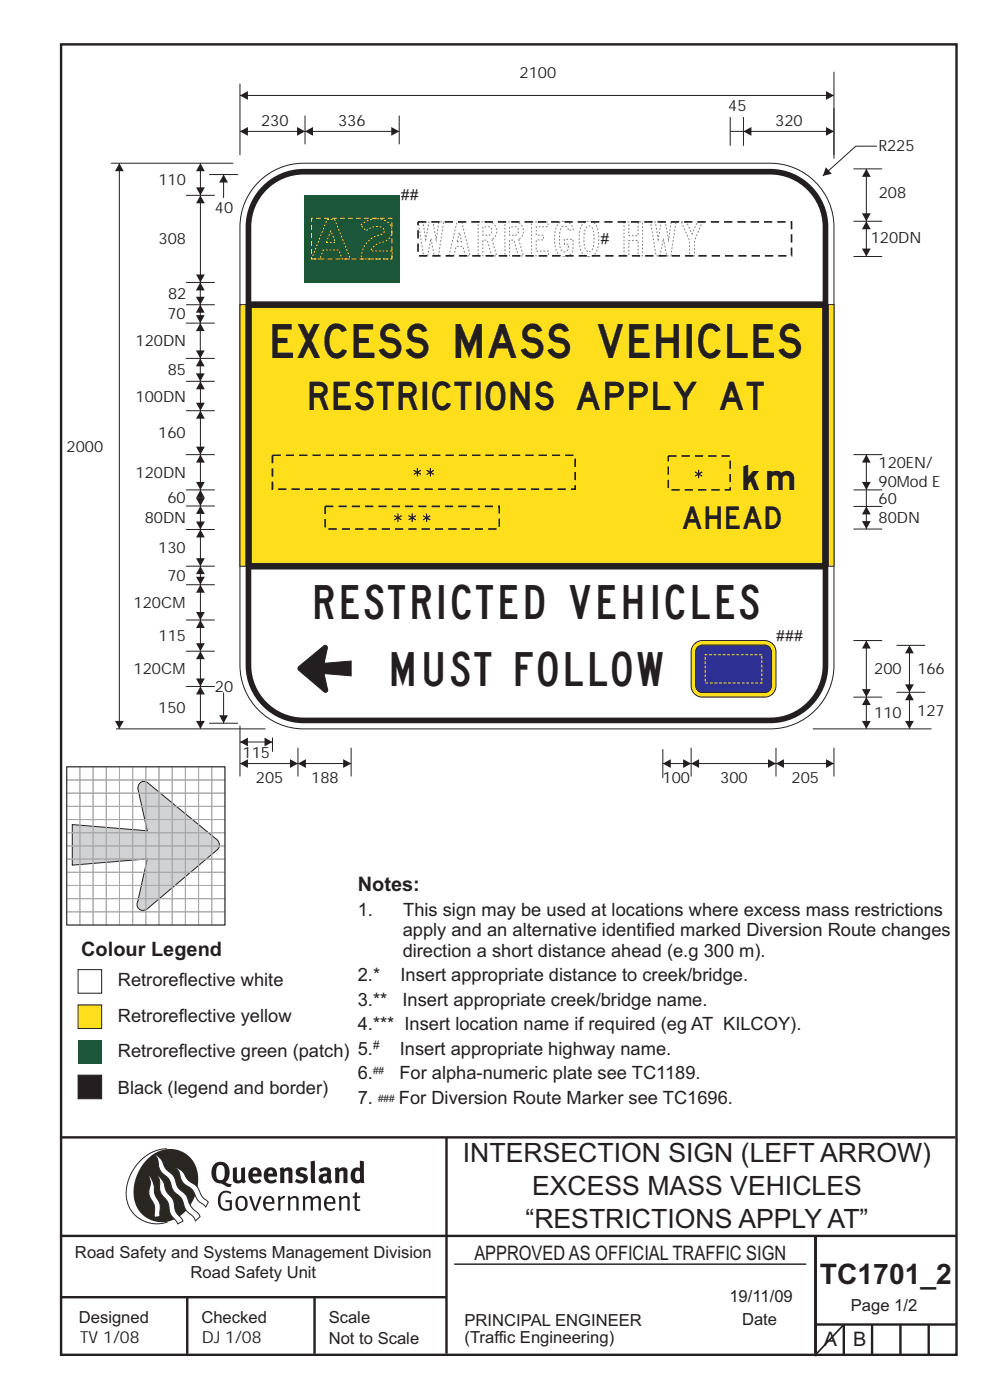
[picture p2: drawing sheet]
<svg xmlns="http://www.w3.org/2000/svg" width="210mm" height="297mm" viewBox="0 0 210 297" stroke-linecap="round" stroke-linejoin="round" font-family="sans-serif">
<g fill="none" stroke="#231f20" stroke-width=".51">
<path d="M13 9.4h189.9v278h-189.9zM12.7 241.3h190M94.7 241.4v45.8M12.7 275.2h82M12.7 262.2h190.1M39.7 275.2v12M66.7 275.2v12M173 262.1v25.6M173 281h30M179 281v6.4M185 281v6.4M191 281v6.4"/>
<path d="M197 281v6.4"/>
</g>
<path d="M96.4 268.2h74.6" fill="none" stroke="#231f20" stroke-width=".21"/>
<path d="M35.4 243.7a9.5 9.5 0 0 0-8.6 10.4 6.5 6.5 0 0 0 8.8 5.1" fill="none" stroke="#2a2723" stroke-width=".21"/>
<path d="M31.3 245.9a6.1 6.1 0 0 1 7.3-1.6 6.1 6.1 0 0 1 3.4 6.6 8.8 8.8 0 0 1-7.2 8.4 6.1 6.1 0 0 1-6.4-7.5 10.5 10.5 0 0 1 2.9-5.9z" fill-rule="evenodd" fill="#2a2723"/>
<g fill="#fff" stroke="#2a2723" stroke-width=".21">
<path d="M31.6 249.3l.3 .3 .6 1.2 .4 2.6 1 2 .1 2.7-1.2 .1-.1-2.4-.9-1.8-.2-.7 .3-2.4z" fill-rule="evenodd"/>
<path d="M37.2 247.7l.5 .1 .9 .6 1.3 1.9 1.9 1.5 1.1 2.1 1.3 1.2-.6 1-1.6-1.5-1.2-2.2-2-1.5-.5-.9-.4-1.5z" fill-rule="evenodd"/>
<path d="M32.8 244.9l.4 .1 .9 .8 1 2.1 1.7 1.5 1 2.5 1.6 1.6 1.2 2.5 1.6 1.6 .2 .5-.9 .9-.5-.9-1.6-1.5-1-2.4-1.7-1.7-.9-2.4-1.8-1.7-.3-.9-.3-1.6z" fill-rule="evenodd"/>
<path d="M33.4 249.4l.5 .3 .7 .9 .7 2.1 1.5 1.9 .5 2.5 1.5 1.8v.1l-1.1 .6-1.6-2.1-.6-2.5-1.4-1.9-.3-1v-1.6z" fill-rule="evenodd"/>
</g>
<g fill="#231f20">
<path d="M46.8 253.1l.5-.4 .7-.1 .6 .1 .5 .3-.2 .3-.9-.3-.8 .2-.3 .7-.1 1.1 .1 .6 .3 .5 .5 .3h.6l.4-.1v-1.3h-.8l-.1-.4h1.4v2l-.7 .2-.8 .1-.6-.3-.5-.4-.3-.8-.1-1 .2-.7z" fill-rule="evenodd"/>
<path d="M50.7 254.3l.7-.2 .5 .5 .1 1.2-.2 .4-.3 .2h-.5l-.4-.3-.2-1.1zM50.4 254l-.5 1.1 .3 1.2 .7 .5 1-.1 .4-.4 .2-.5v-.8l-.2-.7-.3-.4-.5-.2h-.6z" fill-rule="evenodd"/>
<path d="M52.8 253.8l.5-.1 .9 2.6 .8-2.5h.5l-1.1 3h-.5z" fill-rule="evenodd"/>
<path d="M56.6 254.2l.4-.1 .4 .1 .2 .3 .1 .5h-1.4zM56.2 254l-.4 1v.7l.3 .6 .4 .4 .5 .2 1.1-.3 .1-.1-.2-.3-.6 .3-.7-.2-.3-.2-.1-.6v-.1h1.9l-.2-1.2-.8-.5-.5 .1z" fill-rule="evenodd"/>
<path d="M58.9 253.8l.5-.1 .1 .5 .4-.4 .6-.1-.2 .5-.4 .1-.4 .3v2.2h-.5z" fill-rule="evenodd"/>
<path d="M61 253.8l.5-.1a.24 .24 0 0 0 .1 .4 .24 .24 0 0 0 .3-.2l.8-.2 .6 .5v2.6h-.4l-.1-2.3-.1-.3-.3-.1-.8 .5v2.2h-.5z" fill-rule="evenodd"/>
<path d="M64.2 253.8l.4-.1a.23 .23 0 0 0 .2 .4 .23 .23 0 0 0 .3-.2l.5-.2 .6 .2a.23 .23 0 0 0 .2 .2 .23 .23 0 0 0 .2-.1l.8-.3 .6 .4 .1 2.7h-.5v-2.3l-.1-.3-.3-.1-.8 .5v2.2h-.5v-2.3l-.1-.3-.3-.1-.8 .4v2.3h-.4z" fill-rule="evenodd"/>
<path d="M69.5 254.2l.5-.1 .4 .1 .3 .8h-1.4zM69.2 254l-.5 1 .1 .7 .2 .6 .4 .4 .4 .2 1.1-.3 .2-.1-.2-.3-.6 .3-.7-.2-.3-.4v-.5h1.9l-.2-1.2-.4-.3-.5-.2-.5 .1z" fill-rule="evenodd"/>
<path d="M71.8 253.8l.5-.1a.24 .24 0 0 0 .1 .4 .24 .24 0 0 0 .4-.2l.7-.2 .6 .5 .1 2.6h-.5v-2.3l-.1-.3-.3-.1-.9 .5v2.2h-.4z" fill-rule="evenodd"/>
<path d="M75.3 253l.5-.1-.1 .9h.8l-.2 .3h-.6v2.2l.2 .2h.5v.3l-.2 .1-.6-.1-.4-.3v-2.4h-.4v-.3h.4z" fill-rule="evenodd"/>
<path d="M46.2 247.4l.4-.2h.4l.6 .6v1.8l-.2 .5-.3 .2h-.8l-.3-.6-.1-1.5zM45.5 246.9l-.4 .7-.2 .8v1l.3 .9 .7 .6 1 .2 1.6 .7 .4-.1 .3-.5h-.6l-.8-.4 .7-1 .2-1.5a1.91 1.91 0 0 0-1.1-1.7 1.91 1.91 0 0 0-2.1 .3z" fill-rule="evenodd"/>
<path d="M49.4 247.8l.8-.2 .1 2.5 .1 .2 .3 .1 .5-.3v-2.3l.8-.2v2.6l.2 .5-.7 .3a.39 .39 0 0 0-.7 0h-.8l-.5-.4z" fill-rule="evenodd"/>
<path d="M53.8 248.4l.3-.1h.3l.2 .7h-1zM53.1 248l-.3 .5-.1 .8v.7l.4 .6 .5 .4 .6 .1 .7-.1 .6-.4-.4-.5-.4 .3h-.5l-.4-.2-.2-.3v-.3h1.9l-.1-1-.3-.6-1-.4-.5 .1z" fill-rule="evenodd"/>
<path d="M57.1 248.4l.2-.1h.4l.2 .7h-1zM56.4 248l-.3 .6-.2 .8 .2 .7 .3 .5 .5 .4 .6 .1 .6-.1 .6-.4-.3-.5-.6 .3h-.5l-.4-.6v-.2h1.9l-.1-1-.3-.6-.5-.3-.5-.1-.5 .1z" fill-rule="evenodd"/>
<path d="M59.3 247.8l.8-.2 .1 .4 1-.4 .7 .3 .1 .5v2.6h-.8v-2.3l-.3-.3-.6 .3v2.3h-.9z" fill-rule="evenodd"/>
<path d="M63 248l.9-.4 1.3 .3-.3 .6-.9-.2-.3 .2 .1 .3 1 .3 .4 .4v.8l-.4 .6-1.1 .2-1.1-.4 .3-.6 1 .3h.3l.2-.3-.1-.3-1-.3-.4-.3-.2-.6z" fill-rule="evenodd"/>
<path d="M68.6 249.7l.7-.2v.7l-.3 .3-.3-.1-.2-.3zM67.7 248.1l.3 .6 .8-.4 .5 .2a.35 .35 0 0 1 0 .5 .35 .35 0 0 1-.5 0l-1 .4-.2 .9 .2 .4 .3 .3h1.1a.49 .49 0 0 1 .8 .2l.5-.6-.3-.4v-1.7l-.2-.5-.4-.3-.6-.1z" fill-rule="evenodd"/>
<path d="M71 247.8l.8-.2 .1 .4 1-.4 .6 .3 .2 .5v2.6h-.8v-2.3l-.3-.3-.6 .3v2.3h-.9z" fill-rule="evenodd"/>
<path d="M75.6 248.5l.3-.1 .4 .2v1.5l-.3 .2-.4-.1-.2-.3v-.9zM76.3 246.2v1.3a.19 .19 0 0 1 0 .3 .19 .19 0 0 1-.3-.1l-.8 .1-.6 .5-.2 .9 .1 1 .3 .5 .6 .3h.6l.5-.2v.2h.8l-.1-4.6z" fill-rule="evenodd"/>
<path d="M65.9 246.4l.9-.2 .1 4.8h-.8l-.1-.3z" fill-rule="evenodd"/>
</g>
<path d="M16.6 220.7h5v5h-5z" fill-rule="evenodd" fill="#1b5638"/>
<path d="M16.6 213.2h5v5h-5z" fill-rule="evenodd" fill="#ffdf1b" stroke="#231f20" stroke-width=".21"/>
<path d="M16.6 228.1h5v5h-5z" fill-rule="evenodd" fill="#231f20" stroke="#231f20" stroke-width=".21"/>
<path d="M16.6 205.7h5v5h-5z" fill-rule="evenodd" fill="#fff" stroke="#231f20" stroke-width=".21"/>
<path d="M15.3 174.9l15.9 1.3-2-8.9a1.31 1.31 0 0 1 .8-1.4 1.31 1.31 0 0 1 1.5 .3l14.3 11.8a1.48 1.48 0 0 1 .1 2.4l-14.5 12.3a1.31 1.31 0 0 1-1.8 .2 1.31 1.31 0 0 1-.4-1.7l2-9-15.9 1.3z" fill-rule="evenodd" fill="#d1d2d4" stroke="#231f20" stroke-width=".21"/>
<g fill="none" stroke="#a8a9ad" stroke-width=".21">
<path d="M14.2 162.7h2.8v2.8h-2.8zM14.2 165.5h2.8v2.8h-2.8zM14.2 168.3h2.8v2.8h-2.8zM14.2 171.1h2.8v2.8h-2.8zM14.2 173.9h2.8v2.8h-2.8zM14.2 176.7h2.8v2.8h-2.8zM14.2 179.5h2.8v2.8h-2.8zM17 162.7h2.7v2.8h-2.7zM17 165.5h2.7v2.8h-2.7zM17 168.3h2.7v2.8h-2.7zM17 171.1h2.7v2.8h-2.7zM17 173.9h2.7v2.8h-2.7z"/>
<path d="M17 176.7h2.7v2.8h-2.7zM17 179.5h2.7v2.8h-2.7zM19.7 162.7h2.8v2.8h-2.8zM19.7 165.5h2.8v2.8h-2.8zM19.7 168.3h2.8v2.8h-2.8zM19.7 171.1h2.8v2.8h-2.8zM19.7 173.9h2.8v2.8h-2.8zM19.7 176.7h2.8v2.8h-2.8zM19.7 179.5h2.8v2.8h-2.8zM22.5 162.7h2.8v2.8h-2.8zM22.5 165.5h2.8v2.8h-2.8zM22.5 168.3h2.8v2.8h-2.8z"/>
<path d="M22.5 171.1h2.8v2.8h-2.8zM22.5 173.9h2.8v2.8h-2.8zM22.5 176.7h2.8v2.8h-2.8zM22.5 179.5h2.8v2.8h-2.8zM25.3 162.7h2.8v2.8h-2.8zM25.3 165.5h2.8v2.8h-2.8zM25.3 168.3h2.8v2.8h-2.8zM25.3 171.1h2.8v2.8h-2.8zM25.3 173.9h2.8v2.8h-2.8zM25.3 176.7h2.8v2.8h-2.8zM25.3 179.5h2.8v2.8h-2.8zM28.1 162.7h2.8v2.8h-2.8z"/>
<path d="M28.1 165.5h2.8v2.8h-2.8zM28.1 168.3h2.8v2.8h-2.8zM28.1 171.1h2.8v2.8h-2.8zM28.1 173.9h2.8v2.8h-2.8zM28.1 176.7h2.8v2.8h-2.8zM28.1 179.5h2.8v2.8h-2.8zM30.9 162.7h2.8v2.8h-2.8zM30.9 165.5h2.8v2.8h-2.8zM30.9 168.3h2.8v2.8h-2.8zM30.9 171.1h2.8v2.8h-2.8zM30.9 173.9h2.8v2.8h-2.8zM30.9 176.7h2.8v2.8h-2.8z"/>
<path d="M30.9 179.5h2.8v2.8h-2.8zM33.7 162.7h2.8v2.8h-2.8zM33.7 165.5h2.8v2.8h-2.8zM33.7 168.3h2.8v2.8h-2.8zM33.7 171.1h2.8v2.8h-2.8zM33.7 173.9h2.8v2.8h-2.8zM33.7 176.7h2.8v2.8h-2.8zM33.7 179.5h2.8v2.8h-2.8zM36.5 162.7h2.8v2.8h-2.8zM36.5 165.5h2.8v2.8h-2.8zM36.5 168.3h2.8v2.8h-2.8zM36.5 171.1h2.8v2.8h-2.8z"/>
<path d="M36.5 173.9h2.8v2.8h-2.8zM36.5 176.7h2.8v2.8h-2.8zM36.5 179.5h2.8v2.8h-2.8zM39.3 162.7h2.8v2.8h-2.8zM39.3 165.5h2.8v2.8h-2.8zM39.3 168.3h2.8v2.8h-2.8zM39.3 171.1h2.8v2.8h-2.8zM39.3 173.9h2.8v2.8h-2.8zM39.3 176.7h2.8v2.8h-2.8zM39.3 179.5h2.8v2.8h-2.8zM42.1 162.7h2.8v2.8h-2.8zM42.1 165.5h2.8v2.8h-2.8z"/>
<path d="M42.1 168.3h2.8v2.8h-2.8zM42.1 171.1h2.8v2.8h-2.8zM42.1 173.9h2.8v2.8h-2.8zM42.1 176.7h2.8v2.8h-2.8zM42.1 179.5h2.8v2.8h-2.8zM44.9 162.7h2.8v2.8h-2.8zM44.9 165.5h2.8v2.8h-2.8zM44.9 168.3h2.8v2.8h-2.8zM44.9 171.1h2.8v2.8h-2.8zM44.9 173.9h2.8v2.8h-2.8zM44.9 176.7h2.8v2.8h-2.8zM44.9 179.5h2.8v2.8h-2.8z"/>
<path d="M14.2 182.3h2.8v2.7h-2.8zM14.2 185h2.8v2.8h-2.8zM14.2 187.8h2.8v2.8h-2.8zM14.2 190.6h2.8v2.8h-2.8zM14.2 193.4h2.8v2.8h-2.8zM17 182.3h2.7v2.7h-2.7zM17 185h2.7v2.8h-2.7zM17 187.8h2.7v2.8h-2.7zM17 190.6h2.7v2.8h-2.7zM17 193.4h2.7v2.8h-2.7zM19.7 182.3h2.8v2.7h-2.8zM19.7 185h2.8v2.8h-2.8z"/>
<path d="M19.7 187.8h2.8v2.8h-2.8zM19.7 190.6h2.8v2.8h-2.8zM19.7 193.4h2.8v2.8h-2.8zM22.5 182.3h2.8v2.7h-2.8zM22.5 185h2.8v2.8h-2.8zM22.5 187.8h2.8v2.8h-2.8zM22.5 190.6h2.8v2.8h-2.8zM22.5 193.4h2.8v2.8h-2.8zM25.3 182.3h2.8v2.7h-2.8zM25.3 185h2.8v2.8h-2.8zM25.3 187.8h2.8v2.8h-2.8zM25.3 190.6h2.8v2.8h-2.8z"/>
<path d="M25.3 193.4h2.8v2.8h-2.8zM28.1 182.3h2.8v2.7h-2.8zM28.1 185h2.8v2.8h-2.8zM28.1 187.8h2.8v2.8h-2.8zM28.1 190.6h2.8v2.8h-2.8zM28.1 193.4h2.8v2.8h-2.8zM30.9 182.3h2.8v2.7h-2.8zM30.9 185h2.8v2.8h-2.8zM30.9 187.8h2.8v2.8h-2.8zM30.9 190.6h2.8v2.8h-2.8zM30.9 193.4h2.8v2.8h-2.8zM33.7 182.3h2.8v2.7h-2.8z"/>
<path d="M33.7 185h2.8v2.8h-2.8zM33.7 187.8h2.8v2.8h-2.8zM33.7 190.6h2.8v2.8h-2.8zM33.7 193.4h2.8v2.8h-2.8zM36.5 182.3h2.8v2.7h-2.8zM36.5 185h2.8v2.8h-2.8zM36.5 187.8h2.8v2.8h-2.8zM36.5 190.6h2.8v2.8h-2.8zM36.5 193.4h2.8v2.8h-2.8zM39.3 182.3h2.8v2.7h-2.8zM39.3 185h2.8v2.8h-2.8zM39.3 187.8h2.8v2.8h-2.8z"/>
<path d="M39.3 190.6h2.8v2.8h-2.8zM39.3 193.4h2.8v2.8h-2.8zM42.1 182.3h2.8v2.7h-2.8zM42.1 185h2.8v2.8h-2.8zM42.1 187.8h2.8v2.8h-2.8zM42.1 190.6h2.8v2.8h-2.8zM42.1 193.4h2.8v2.8h-2.8zM44.9 182.3h2.8v2.7h-2.8zM44.9 185h2.8v2.8h-2.8zM44.9 187.8h2.8v2.8h-2.8zM44.9 190.6h2.8v2.8h-2.8zM44.9 193.4h2.8v2.8h-2.8z"/>
</g>
<path d="M50.9 17.8v15.1M176.9 15.2v17.6M14.2 162.7h33.5v33.5h-33.5z" fill="none" stroke="#231f20" stroke-width=".21"/>
<path d="M179 281l-6 6.4" fill="none" stroke="#231f20" stroke-width=".35"/>
<path d="M55.4 38.1a13.5 13.5 0 0 1 9-3.5h99a13.5 13.5 0 0 1 13.5 13.5v93a13.5 13.5 0 0 1-13.5 13.5h-99a13.5 13.5 0 0 1-13.5-13.5v-93a13.5 13.5 0 0 1 4.5-10z" fill-rule="evenodd" fill="#fff" stroke="#231f20" stroke-width=".21"/>
<path d="M55.7 39.4a12.3 12.3 0 0 1 8.7-3.6h99a12.3 12.3 0 0 1 12.3 12.3v93a12.3 12.3 0 0 1-12.3 12.3h-99a12.3 12.3 0 0 1-12.3-12.3v-93a12.3 12.3 0 0 1 3.6-8.7z" fill-rule="evenodd" fill="#231f20"/>
<path d="M56.6 40.3a11.1 11.1 0 0 1 7.8-3.3h99a11.1 11.1 0 0 1 11.1 11.1v93a11.1 11.1 0 0 1-11.1 11.1h-99a11.1 11.1 0 0 1-11.1-11.1v-93a11.1 11.1 0 0 1 3.3-7.8z" fill-rule="evenodd" fill="#fff"/>
<g fill="#231f20" stroke="#231f20" stroke-width=".21">
<path d="M52.9 64h122v1.2h-122z" fill-rule="evenodd"/>
<path d="M52.9 119.5h122v1.2h-122z" fill-rule="evenodd"/>
</g>
<g fill="#ffdf1b" stroke="#231f20" stroke-width=".21">
<path d="M50.9 64.6h1.3v55.5h-1.3z" fill-rule="evenodd"/>
<path d="M175.7 64.6h1.2v55.5h-1.2z" fill-rule="evenodd"/>
<path d="M53.3 65.2h121.2v54.3h-121.2z" fill-rule="evenodd"/>
</g>
<path d="M50.9 20.3h126M24.6 154.6h31.7" fill="none" stroke="#231f20" stroke-width=".21"/>
<g fill="#231f20">
<path d="M175.2 19.3l1.7 1-1.7 .9z"/>
<path d="M50.9 20.3l1.7-1v1.9z"/>
</g>
<path d="M50.9 27.9h13.8M64.7 24.5v6.1" fill="none" stroke="#231f20" stroke-width=".21"/>
<g fill="#231f20">
<path d="M63 26.9l1.7 1-1.7 .9z"/>
<path d="M50.9 27.9l1.7-1v1.9z"/>
</g>
<path d="M64.7 27.9h20M84.7 24.5v6.1" fill="none" stroke="#231f20" stroke-width=".21"/>
<g fill="#231f20">
<path d="M64.7 27.9l1.7-1v1.9z"/>
<path d="M83 26.9l1.7 1-1.7 .9z"/>
</g>
<path d="M157.7 24.8v6.1M157.7 27.9h19.2M176.9 22.9v10.8M50.9 153.9v10.8M172.4 154.6h25.2" fill="none" stroke="#231f20" stroke-width=".21"/>
<g fill="#231f20">
<path d="M157.7 27.9l1.7-1v1.9z"/>
<path d="M175.2 26.9l1.7 1-1.7 .9z"/>
</g>
<path d="M154.9 27.9h2.8M154.9 24.8v6.1" fill="none" stroke="#231f20" stroke-width=".21"/>
<path d="M88.7 47.1h79.2v7.2h-79.2zM57.8 96.6h64.2v7.2h-64.2zM69 107.4h36.9v4.8h-36.9z" fill="none" stroke="#231f20" stroke-width=".35" stroke-dasharray="1.8 1.1" stroke-linecap="butt"/>
<g fill="#231f20">
<path d="M83.7 109.3l.6 .3v-.7h.2v.7l.6-.3 .1 .2-.5 .3 .5 .4-.1 .2-.6-.3v.6h-.2v-.6l-.6 .3-.2-.2 .6-.4-.6-.3z" fill-rule="evenodd"/>
<path d="M86.7 109.3l.6 .3v-.7h.3v.7l.6-.3 .1 .2-.6 .3 .6 .4-.1 .2-.6-.3v.6h-.3v-.6l-.6 .3-.1-.2 .6-.4-.6-.3z" fill-rule="evenodd"/>
<path d="M89.8 109.3l.6 .3v-.7h.2v.7l.6-.3 .1 .2-.5 .3 .5 .4-.1 .2-.6-.3v.6h-.2v-.6l-.6 .3-.2-.2 .6-.4-.6-.3z" fill-rule="evenodd"/>
</g>
<path d="M141.8 96.7h13.1v7.2h-13.1z" fill="none" stroke="#231f20" stroke-width=".35" stroke-dasharray="1.8 1.1" stroke-linecap="butt"/>
<g fill="#231f20">
<path d="M147.5 100l.6 .3v-.6h.2v.6l.6-.3 .1 .2-.5 .4 .5 .3-.1 .2-.6-.3v.7h-.2v-.7l-.6 .3-.2-.2 .6-.3-.6-.4z" fill-rule="evenodd"/>
<path d="M90.6 99.6l.6 .4v-.7h.2v.7l.6-.4 .1 .3-.6 .3 .6 .3-.1 .3-.6-.4v.7h-.2v-.7l-.6 .4-.2-.3 .6-.3-.6-.3z" fill-rule="evenodd"/>
<path d="M87.8 99.6l.6 .4v-.7h.3v.7l.5-.4 .2 .3-.6 .3 .6 .3-.2 .3-.5-.4v.7h-.3v-.7l-.6 .4-.1-.3 .6-.3-.6-.3z" fill-rule="evenodd"/>
</g>
<path d="M186 31h-4.5l-7 6.3" fill="none" stroke="#231f20" stroke-width=".21"/>
<path d="M175.2 35.5l1.2 1.4-1.9 .4z" fill="#231f20"/>
<path d="M63.3 141.4l5.3-4.3a.47 .47 0 0 1 .8 .1l.1 .3-.8 3.2 5.8-.5v3.2l-5.8-.5 .8 3.2a.48 .48 0 0 1-.2 .7 .48 .48 0 0 1-.6-.1l-5.4-4.6-.1-.2z" fill-rule="evenodd" fill="#231f20" stroke="#231f20" stroke-width=".21"/>
<path d="M147.5 136.4l1-.4 .5-.1h13.2a2.41 2.41 0 0 1 2.4 2.4v7.2a2.41 2.41 0 0 1-2.4 2.4h-13.2a2.41 2.41 0 0 1-2.4-2.4v-7.2a2.4 2.4 0 0 1 .9-1.9z" fill-rule="evenodd" fill="#ffdf1b" stroke="#231f20" stroke-width=".21"/>
<path d="M147.8 137.4l.7-.5 .5-.1h13.2a1.45 1.45 0 0 1 1.4 1.5v7.2a1.45 1.45 0 0 1-1.4 1.4h-13.2a1.45 1.45 0 0 1-1.4-1.4v-7.2z" fill-rule="evenodd" fill="#2e3092" stroke="#231f20" stroke-width=".21"/>
<path d="M149.6 138.9h12v6h-12z" fill="none" stroke="#ffdf1b" stroke-width=".21" stroke-dasharray=".6 .4" stroke-linecap="butt"/>
<path d="M64.5 41.4h20.2v18.5h-20.2z" fill-rule="evenodd" fill="#1b5638"/>
<path d="M66.1 46.3h17v8.6h-17z" fill="none" stroke="#ffdf1b" stroke-width=".21" stroke-dasharray="1.1 .6" stroke-linecap="butt"/>
<path d="M44.4 37h6.1M47.4 37v5M74.5 158.6v6.1" fill="none" stroke="#231f20" stroke-width=".21"/>
<path d="M47.4 37l1 1.7h-1.9z" fill="#231f20"/>
<path d="M39.5 138.1h6.1M39.5 120.1h6.1M39.5 145.6h6.1M42.5 145.6v9M44.4 153.4h6.1" fill="none" stroke="#231f20" stroke-width=".21"/>
<g fill="#231f20">
<path d="M42.5 145.6l.9 1.7h-1.8z"/>
<path d="M41.6 152.9h1.8l-.9 1.7z"/>
</g>
<path d="M25.3 34.6v120" fill="none" stroke="#231f20" stroke-width=".21"/>
<g fill="#231f20">
<path d="M25.3 34.6l.9 1.7h-1.8z"/>
<path d="M24.4 152.9h1.8l-.9 1.7z"/>
</g>
<path d="M47.4 146.9v6.5" fill="none" stroke="#231f20" stroke-width=".21"/>
<path d="M46.5 151.7h1.9l-1 1.7z" fill="#231f20"/>
<path d="M42.5 138.1v7.5" fill="none" stroke="#231f20" stroke-width=".21"/>
<g fill="#231f20">
<path d="M41.6 143.9h1.8l-.9 1.7z"/>
<path d="M42.5 138.1l.9 1.7h-1.8z"/>
</g>
<path d="M42.5 124v7.5" fill="none" stroke="#231f20" stroke-width=".21"/>
<g fill="#231f20">
<path d="M42.5 124l.9 1.7h-1.8z"/>
<path d="M41.6 129.8h1.8l-.9 1.7z"/>
</g>
<path d="M39.5 59.9h6.1M42.5 76v4.9M39.5 131.5h6.1" fill="none" stroke="#231f20" stroke-width=".21"/>
<g fill="#231f20">
<path d="M41.6 79.2h1.8l-.9 1.7z"/>
<path d="M42.5 76l.9 1.7h-1.8z"/>
</g>
<path d="M42.5 41.4v18.5M39.5 64.6h6.1" fill="none" stroke="#231f20" stroke-width=".21"/>
<g fill="#231f20">
<path d="M42.5 41.4l.9 1.7h-1.8z"/>
<path d="M41.6 58.2h1.8l-.9 1.7z"/>
</g>
<path d="M23.5 34.6h26M39.5 107.3h6.1M39.5 103.9h6.1M42.5 112.3v7.8" fill="none" stroke="#231f20" stroke-width=".21"/>
<g fill="#231f20">
<path d="M42.5 112.3l.9 1.7h-1.8z"/>
<path d="M41.6 118.4h1.8l-.9 1.7z"/>
</g>
<path d="M42.5 120.1v3.9" fill="none" stroke="#231f20" stroke-width=".21"/>
<g fill="#231f20">
<path d="M41.6 122.4h1.8l-.9 1.6z"/>
<path d="M42.5 120.1l.9 1.7h-1.8z"/>
</g>
<path d="M42.5 131.5v6.6" fill="none" stroke="#231f20" stroke-width=".21"/>
<g fill="#231f20">
<path d="M41.6 136.5h1.8l-.9 1.6z"/>
<path d="M42.5 131.5l.9 1.7h-1.8z"/>
</g>
<path d="M42.5 96.4v7.5M39.5 112.3h6.1M39.5 124h6.1" fill="none" stroke="#231f20" stroke-width=".21"/>
<g fill="#231f20">
<path d="M41.6 102.2h1.8l-.9 1.7z"/>
<path d="M42.5 96.4l.9 1.7h-1.8z"/>
</g>
<path d="M42.5 107.3v5" fill="none" stroke="#231f20" stroke-width=".21"/>
<g fill="#231f20">
<path d="M41.6 110.6h1.8l-.9 1.7z"/>
<path d="M42.5 107.3l.9 1.7h-1.8z"/>
</g>
<path d="M39.5 41.4h6.1M39.5 87.1h6.1M39.5 80.9h6.1M39.5 96.4h6.1M42.5 80.9v6.2" fill="none" stroke="#231f20" stroke-width=".21"/>
<g fill="#231f20">
<path d="M41.6 85.4h1.8l-.9 1.7z"/>
<path d="M42.5 80.9l.9 1.7h-1.8z"/>
</g>
<path d="M42.5 103.9v3.4" fill="none" stroke="#231f20" stroke-width=".21"/>
<g fill="#231f20">
<path d="M42.5 103.9l.9 1.7h-1.8z"/>
<path d="M41.6 105.7h1.8l-.9 1.6z"/>
</g>
<path d="M42.5 87.1v9.3" fill="none" stroke="#231f20" stroke-width=".21"/>
<g fill="#231f20">
<path d="M42.5 87.1l.9 1.7h-1.8z"/>
<path d="M41.6 94.8h1.8l-.9 1.6z"/>
</g>
<path d="M39.5 76h6.1M39.5 68.5h6.1M42.5 68.5v7.5" fill="none" stroke="#231f20" stroke-width=".21"/>
<g fill="#231f20">
<path d="M42.5 68.5l.9 1.7h-1.8z"/>
<path d="M41.6 74.3h1.8l-.9 1.7z"/>
</g>
<path d="M42.5 64.6v3.9" fill="none" stroke="#231f20" stroke-width=".21"/>
<g fill="#231f20">
<path d="M41.6 66.9h1.8l-.9 1.6z"/>
<path d="M42.5 64.6l.9 1.7h-1.8z"/>
</g>
<path d="M42.5 59.9v4.7" fill="none" stroke="#231f20" stroke-width=".21"/>
<g fill="#231f20">
<path d="M42.5 59.9l.9 1.7h-1.8z"/>
<path d="M41.6 63h1.8l-.9 1.6z"/>
</g>
<path d="M42.5 34.6v6.8" fill="none" stroke="#231f20" stroke-width=".21"/>
<g fill="#231f20">
<path d="M41.6 39.7h1.8l-.9 1.7z"/>
<path d="M42.5 34.6l.9 1.7h-1.8z"/>
</g>
<path d="M63.2 158.6v6.1M181 147.9h6.1M63.2 162h11.3" fill="none" stroke="#231f20" stroke-width=".21"/>
<g fill="#231f20">
<path d="M63.2 162l1.7-.9v1.8z"/>
<path d="M72.8 161.1l1.7 .9-1.7 .9z"/>
</g>
<path d="M50.9 162h12.3" fill="none" stroke="#231f20" stroke-width=".21"/>
<g fill="#231f20">
<path d="M61.5 161.1l1.7 .9-1.7 .9z"/>
<path d="M50.9 162l1.7-.9v1.8z"/>
</g>
<path d="M183.8 147.9v6.7" fill="none" stroke="#231f20" stroke-width=".21"/>
<g fill="#231f20">
<path d="M183.8 147.9l.9 1.7h-1.9z"/>
<path d="M182.8 152.9h1.9l-.9 1.7z"/>
</g>
<path d="M181 135.9h6.1M183.8 135.9v12" fill="none" stroke="#231f20" stroke-width=".21"/>
<g fill="#231f20">
<path d="M182.8 146.2h1.9l-.9 1.7z"/>
<path d="M183.8 135.9l.9 1.7h-1.9z"/>
</g>
<path d="M181 35.8h6.1M181 54.4h6.1M181 46.9h6.1M181 96.4h6.1M183.8 96.4v11M181 103.9h6.1" fill="none" stroke="#231f20" stroke-width=".21"/>
<g fill="#231f20">
<path d="M183.8 96.4l.9 1.7h-1.9z"/>
<path d="M182.8 102.2h1.9l-.9 1.7z"/>
</g>
<path d="M181 112.2h6.1M181 107.4h6.1M183.8 107.4v4.8" fill="none" stroke="#231f20" stroke-width=".21"/>
<g fill="#231f20">
<path d="M182.8 110.5h1.9l-.9 1.7z"/>
<path d="M183.8 107.4l.9 1.7h-1.9z"/>
</g>
<path d="M183.8 35.8v11.1" fill="none" stroke="#231f20" stroke-width=".21"/>
<g fill="#231f20">
<path d="M182.8 45.2h1.9l-.9 1.7z"/>
<path d="M183.8 35.8l.9 1.7h-1.9z"/>
</g>
<path d="M183.8 46.9v7.5" fill="none" stroke="#231f20" stroke-width=".21"/>
<g fill="#231f20">
<path d="M183.8 46.9l.9 1.7h-1.9z"/>
<path d="M182.8 52.7h1.9l-.9 1.7z"/>
</g>
<path d="M50.9 157.4h6.9M57.8 156.5v3" fill="none" stroke="#231f20" stroke-width=".21"/>
<g fill="#231f20">
<path d="M50.9 157.4l1.7-.9v1.8z"/>
<path d="M56.1 156.5l1.7 .9-1.7 .9z"/>
</g>
<path d="M190.2 136.9h6.1M192.9 136.9v10M190.2 146.9h6.1" fill="none" stroke="#231f20" stroke-width=".21"/>
<g fill="#231f20">
<path d="M192 145.2h1.8l-.9 1.7z"/>
<path d="M192.9 136.9l.9 1.7h-1.8z"/>
</g>
<path d="M192.9 146.9v7.7" fill="none" stroke="#231f20" stroke-width=".21"/>
<g fill="#231f20">
<path d="M192.9 146.9l.9 1.7h-1.8z"/>
<path d="M192 152.9h1.8l-.9 1.7z"/>
</g>
<path d="M146.6 162h18" fill="none" stroke="#231f20" stroke-width=".21"/>
<g fill="#231f20">
<path d="M146.6 162l1.7-.9v1.8z"/>
<path d="M162.9 161.1l1.7 .9-1.7 .9z"/>
</g>
<path d="M140.6 158.9v6.1M146.6 158.6v6.1M140.6 162h6" fill="none" stroke="#231f20" stroke-width=".21"/>
<g fill="#231f20">
<path d="M144.9 161.1l1.7 .9-1.7 .9z"/>
<path d="M140.6 162l1.7-.9v1.8z"/>
</g>
<path d="M164.6 162h12.3" fill="none" stroke="#231f20" stroke-width=".21"/>
<g fill="#231f20">
<path d="M164.6 162l1.7-.9v1.8z"/>
<path d="M175.2 161.1l1.7 .9-1.7 .9z"/>
</g>
<path d="M164.6 158.6v6.1M176.9 158.6v6.1" fill="none" stroke="#231f20" stroke-width=".21"/>
<text font-size="8.4" fill="#ffdf1b" x="66.1" y="54.9">A2</text>
<text font-size="7.2" fill="#808285" x="88.7" y="54.3">WARREGO HWY</text>
<g font-size="7.2" fill="#231f20">
<text x="57.8" y="75.9">EXCESS MASS VEHICLES</text>
<text x="66.8" y="131.4">RESTRICTED VEHICLES</text>
<text x="83.1" y="145.5">MUST FOLLOW</text>
</g>
<g font-size="6" fill="#231f20">
<text x="65.7" y="87">RESTRICTIONS APPLY AT</text>
<text x="173.9" y="272.4">TC1701_2</text>
</g>
<g font-size="5.6" fill="#231f20">
<text x="98.2" y="246.6">INTERSECTION SIGN (LEFT ARROW)</text>
<text x="112.9" y="253.5">EXCESS MASS VEHICLES</text>
<text x="111.5" y="260.5">“RESTRICTIONS APPLY AT”</text>
</g>
<text font-size="5.4" fill="#231f20" x="157.7" y="103.9">km</text>
<text font-size="4.8" fill="#231f20" x="144.9" y="112.2">AHEAD</text>
<g font-size="4.2" fill="#231f20">
<text x="75.9" y="189">Notes:</text>
<text x="17.2" y="202.8">Colour Legend</text>
<text x="100.6" y="267.2">APPROVED AS OFFICIAL TRAFFIC SIGN</text>
<text x="174.7" y="285.6">A</text>
<text x="181" y="285.6">B</text>
</g>
<g font-size="3.9" fill="#231f20">
<text x="75.9" y="194.3">1.</text>
<text x="85.5" y="194.3">This sign may be used at locations where excess mass restrictions</text>
<text x="85.4" y="198.7">apply and an alternative identified marked Diversion Route changes</text>
<text x="85.4" y="203">direction a short distance ahead (e.g 300 m).</text>
<text x="25" y="209.3">Retroreflective white</text>
<text x="75.9" y="208.2">2.*</text>
<text x="84.9" y="208.2">Insert appropriate distance to creek/bridge.</text>
<text x="75.9" y="213.4">3.**</text>
<text x="85.4" y="213.4">Insert appropriate creek/bridge name.</text>
<text x="25" y="216.7">Retroreflective yellow</text>
<text x="75.9" y="218.6">4.*** Insert location name if required (eg AT KILCOY).</text>
<text x="25" y="224.2">Retroreflective green (patch) 5.</text>
<text x="84.8" y="223.8">Insert appropriate highway name.</text>
<text x="25" y="232.1">Black (legend and border)</text>
<text x="75.9" y="229">6.</text>
<text x="84.7" y="229">For alpha-numeric plate see TC1189.</text>
<text x="75.9" y="234.2">7.</text>
<text x="84.6" y="234.2">For Diversion Route Marker see TC1696.</text>
</g>
<g font-size="3.5" fill="#231f20">
<text x="15.9" y="266.8">Road Safety and Systems Management Division</text>
<text x="40.4" y="271.1">Road Safety Unit</text>
<text x="16.7" y="280.6">Designed</text>
<text x="42.7" y="280.6">Checked</text>
<text x="69.7" y="280.6">Scale</text>
<text x="98.5" y="281.3">PRINCIPAL ENGINEER</text>
<text x="154.7" y="276.2">19/11/09</text>
<text x="157.4" y="281.2">Date</text>
<text x="180.5" y="278.1">Page 1/2</text>
<text x="17" y="284.8">TV 1/08</text>
<text x="42.8" y="284.8">DJ 1/08</text>
<text x="69.7" y="285.2">Not to Scale</text>
<text x="98.5" y="284.8">(Traffic Engineering)</text>
</g>
<g font-size="3.3" fill="#231f20">
<text x="110.2" y="16.6">2100</text>
<text x="154.5" y="23.6">45</text>
<text x="55.4" y="26.6">230</text>
<text x="71.7" y="26.6">336</text>
<text x="164.5" y="26.6">320</text>
<text x="186.4" y="32">R225</text>
<text x="33.6" y="39.2">110</text>
<text x="45.6" y="45.1">40</text>
<text x="186.4" y="42.1">208</text>
<text x="33.6" y="51.8">308</text>
<text x="184.7" y="51.6">120DN</text>
<text x="35.7" y="63.4">82</text>
<text x="35.5" y="67.7">70</text>
<text x="28.7" y="73.5">120DN</text>
<text x="35.6" y="79.6">85</text>
<text x="28.7" y="85.2">100DN</text>
<text x="14.1" y="95.8">2000</text>
<text x="33.6" y="92.9">160</text>
<text x="28.7" y="101.4">120DN</text>
<text x="186.4" y="99.4">120EN/</text>
<text x="35.5" y="106.8">60</text>
<text x="186.4" y="103.3">90Mod E</text>
<text x="186.4" y="106.9">60</text>
<text x="30.7" y="111">80DN</text>
<text x="186.4" y="111">80DN</text>
<text x="33.6" y="117.4">130</text>
<text x="35.5" y="123.2">70</text>
<text x="28.3" y="129">120CM</text>
<text x="33.6" y="136">115</text>
<text x="28.3" y="143.1">120CM</text>
<text x="185.4" y="143">200</text>
<text x="194.6" y="143">166</text>
<text x="45.6" y="146.9">20</text>
<text x="33.6" y="151.3">150</text>
<text x="185.4" y="152.4">110</text>
<text x="194.6" y="151.9">127</text>
<text x="51.5" y="160.8">115</text>
<text x="54.3" y="166.1">205</text>
<text x="66" y="166.1">188</text>
<text x="140.6" y="166.1">100</text>
<text x="152.8" y="166.1">300</text>
<text x="167.9" y="166.1">205</text>
</g>
<g font-size="3.2" fill="#231f20">
<text x="85.1" y="42.4">##</text>
<text x="127.4" y="51.8">#</text>
<text x="164.7" y="136">###</text>
</g>
<text font-size="2.5" fill="#231f20" x="79.1" y="222.6">#</text>
<g font-size="2.1" fill="#231f20">
<text x="79.1" y="227.9">##</text>
<text x="80.2" y="233.9">###</text>
</g>
</svg>
